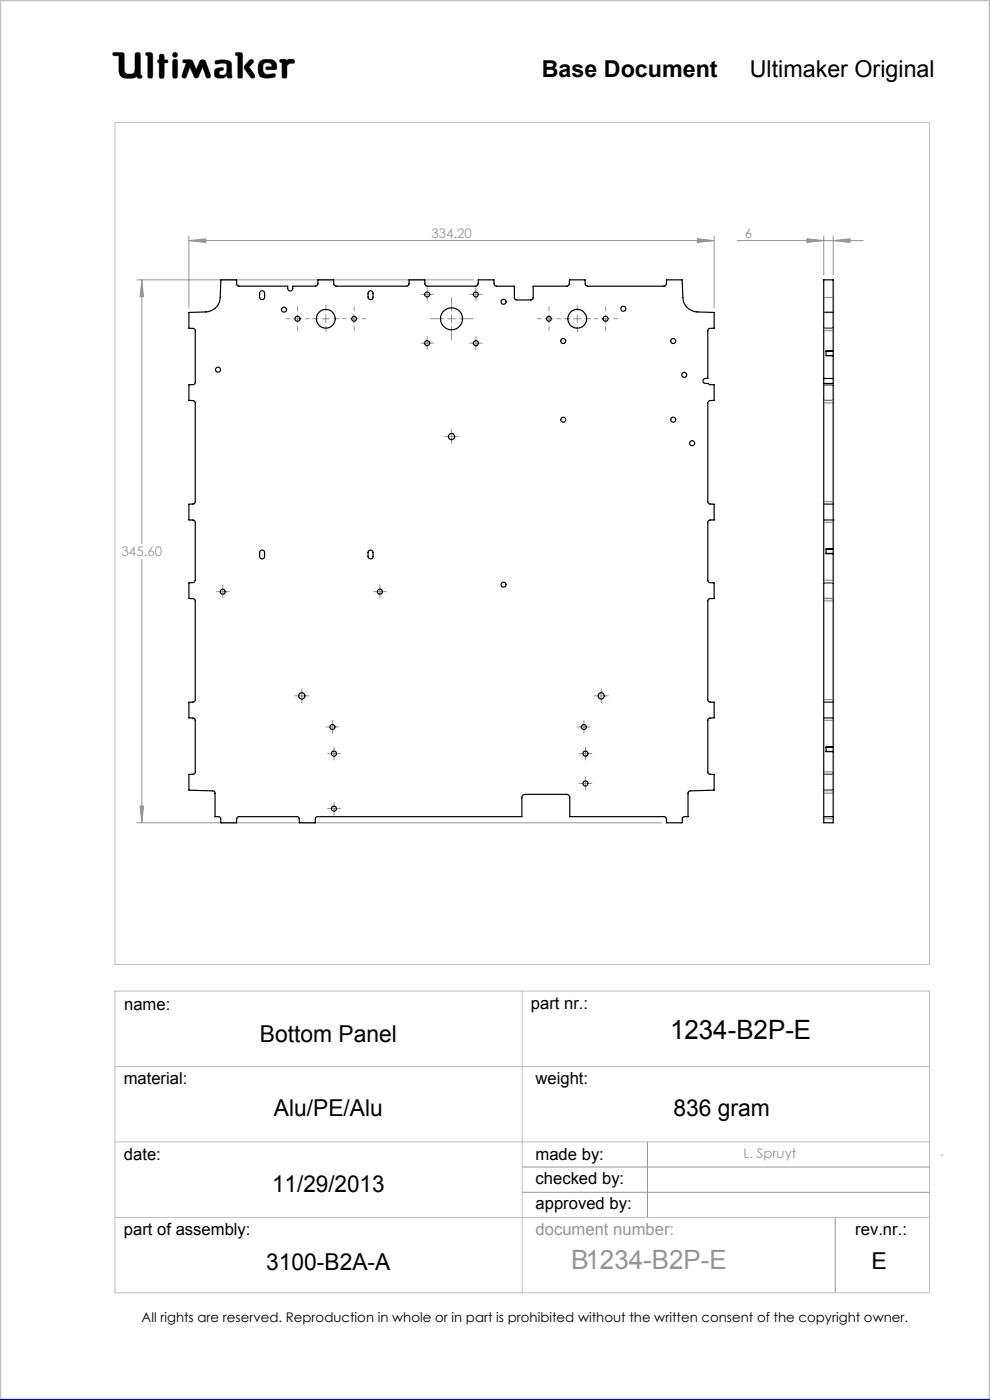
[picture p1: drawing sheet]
<svg xmlns="http://www.w3.org/2000/svg" width="210mm" height="297mm" viewBox="0 0 210 297" stroke-linecap="round" stroke-linejoin="round" font-family="sans-serif">
<g fill="none" stroke="#c0c0c0" stroke-width=".21">
<path d="M24 11.1h1.9l.4 .3 .2 3.9a1.51 1.51 0 0 0 2 0l.2-4a.77 .77 0 0 1 1 0l.1 4.6 .3 .1a.39 .39 0 0 1-.3 .6l-.6-.1-.1-.3a3.8 3.8 0 0 1-3 .3l-.6-.5-.2-.6-.1-3.6h-1a.39 .39 0 0 1-.3-.2 .39 .39 0 0 1 .1-.5zM31 11.1l1.2 .1 .2 .4-.1 4.8a.6 .6 0 0 1-.6 .2 .6 .6 0 0 1-.4-.5v-4.3l-.4-.1zM33.8 12.7v-1.1a.6 .6 0 0 1 .7-.1 .6 .6 0 0 1 .4 .5v.7h.6a.37 .37 0 0 1 0 .6l-.6 .1-.1 3.1a.6 .6 0 0 1-.6 .1 .6 .6 0 0 1-.4-.5v-2.7M33.8 12.7h.1M33.8 13.4h.1M33.8 15.7h.1M33.8 12.7h-.3l-.1 .3v.2l.4 .2M36.7 11.3l.4-.2 .4 .2 .2 .3-.2 .4-.4 .2-.4-.2-.1-.4zM36.8 12.6h.7l.2 .5v3l-.2 .5h-.7l-.2-.5v-3zM38.9 12.7h1.6l.5 .4 .6 1.6 .7-1.6 .5-.4 .6 .1 1.3 3.1-.1 .5a.53 .53 0 0 1-.5 .2 .53 .53 0 0 1-.4-.3l-.7-2-1 2.1-.4 .2-.4-.2-.9-2.1-.7 2a.54 .54 0 0 1-.5 .3 .54 .54 0 0 1-.5-.2v-.5l.9-2.5-.7-.2zM42.1 16.3h.1M45.6 12.9a3.7 3.7 0 0 1 3.4 .3l.1 .5 .1 2.7a.64 .64 0 0 1-1-.2l-.1-.1a1.93 1.93 0 0 1-2.5 .2 1.32 1.32 0 0 1 .4-1.8l1-.2 .3 .1 .1 .2v.3a.73 .73 0 0 0-.9 .8 .98 .98 0 0 0 1.4 0l.2-.6-.1-1.5a2.59 2.59 0 0 0-2 0l-.4-.2z"/>
<path d="M50 11.1l1.3 .1 .2 .4-.1 4.8a.57 .57 0 0 1-.6 .2 .57 .57 0 0 1-.4-.5v-4.3l-.4-.1zM52.9 12.8l.4-.2 .4 .1 .1 .4-1 1.1 1.2 1.6 .1 .5-.2 .3h-.4a5.9 5.9 0 0 1-1.7-2.2l.1-.6zM55 13.3a2.62 2.62 0 0 1 3.5-.1l.2 1.1-.1 .5h-2l-.2-.1v-.5l1.3-.1-.2-.5a1.24 1.24 0 0 0-1.6 .1l-.1 1.1 .2 .6 .8 .4 1.5-.2 .1 .1v.6a3.8 3.8 0 0 1-3.3-.1 3.2 3.2 0 0 1-.1-2.9zM56.6 14.8h.1M59.4 12.6h1.2l.3 .3a1.21 1.21 0 0 1 1.5-.2v.7l-.9 .1-.6 .4-.1 2.5a.6 .6 0 0 1-.6 .2 .6 .6 0 0 1-.4-.5v-2.8l-.5-.2zM24.4 26h172.8v178.6h-172.8zM24.4 210.3h172.8v63.9h-172.8zM110.8 210.3v63.9M24.4 226.3h172.8M24.4 242.2h172.8M24.4 258.3h172.8"/>
</g>
<g fill="none" stroke="#959595" stroke-width=".21">
<path d="M29.1 59.4h71.3M30.1 59.4l.3 3.5h-.7zM30.1 59.4v55.9M40.1 51l3.5-.3v.7zM40.1 51h111.4M40.1 50.1v15.2M147.9 50.7l3.6 .3-3.6 .4zM151.5 50.1v15.2M156.4 51h26.7M171.2 50.7l3.5 .3-3.5 .4zM174.7 50.1v8.2M176.7 51l3.6-.3v.7z"/>
<path d="M176.7 50.1v8.2M62.3 67.6h1.7M63.1 66.8v1.7M68.3 67.6h1.7M69.1 66.8v1.7M74.3 67.6h1.7M75.1 66.8v1.7M89.8 62.5h1.6M89.8 72.8h1.6M90.6 61.6v1.7M90.6 72v1.6M94.9 67.6h1.7"/>
<path d="M95.8 66.8v1.7M100.1 62.5h1.7M100.1 72.8h1.7M100.9 61.6v1.7M100.9 72v1.6M115.6 67.6h1.7M116.5 66.8v1.7M121.6 67.6h1.7M122.4 66.8v1.7M127.6 67.6h1.7M128.4 66.8v1.7M94.9 92.6h1.7"/>
<path d="M95.8 91.8v1.6M30.1 118.6v56M46.4 125.5h1.7M47.2 124.7v1.7M79.7 125.5h1.7M80.6 124.7v1.7M63.2 147.6h1.6M64 146.8v1.6M69.7 154.2h1.6M70 159.9h1.7M70.5 153.4v1.7M70.8 159v1.7"/>
<path d="M123 154.2h1.7M123.3 159.9h1.7M123.9 153.4v1.7M124.2 159v1.7M126.7 147.6h1.7M127.5 146.8v1.6M29.1 174.6h111.3M29.7 171h.7l-.3 3.6zM70 171.6h1.7M70.8 170.7v1.7M123.3 166.2h1.7M124.2 165.4v1.6"/>
<path d="M110.8 247.6h86.4M110.8 252.9h86.4M137.3 242.2v16.1M177.2 258.3v15.9M199.7 245h.3"/>
</g>
<path d="M0 297v-297h210v297" fill="none" stroke="#c0c0c0" stroke-width=".5"/>
<path d="M0 297h210" fill="none" stroke="#00f" stroke-width=".5"/>
<path d="M45.7 12.9l-.1 .5 .2 .2 1.2-.2 .9 .1 .2 .3-.1 1.4a.84 .84 0 0 1-.6 .7 .84 .84 0 0 1-.9-.3l.1-.4 .4-.2a.36 .36 0 0 0 .4-.4 .36 .36 0 0 0-.4-.3 1.23 1.23 0 0 0-1.6 1 1.07 1.07 0 0 0 .3 1.1 1.07 1.07 0 0 0 1.1 .2h.6l.3-.2a.28 .28 0 0 1 .4-.3 .28 .28 0 0 1 .2 .4 .57 .57 0 0 0 .6 .2 .57 .57 0 0 0 .3-.6l-.1-2.4a1.23 1.23 0 0 0-1.5-1zM50 11.1v.6l.4 .1v4.6l.3 .2h.5l.3-.3v-4.8l-.4-.4zM53 12.7l-1.2 1.3v.5l1.4 2 .6 .1 .2-.2v-.6l-1.2-1.6 1-.9v-.4l-.4-.3zM55.2 12.9a2.9 2.9 0 0 0 .1 3.4l.5 .2 1 .1 1.4-.2 .3-.2-.1-.5-.2-.1-1.4 .2-.6-.2-.3-.4-.1-.5a.99 .99 0 0 1 .7-1.3 .99 .99 0 0 1 1.2 .7l-1.2 .1-.2 .4 .3 .2h1.5a.51 .51 0 0 0 .6-.1 .51 .51 0 0 0 0-.6 1.62 1.62 0 0 0-2-1.5l-1.1 .1zM59.4 12.6l-.1 .6 .5 .1v3l.2 .3h.6l.3-.4v-2.3l.6-.4 .9-.1 .1-.5-.3-.3h-1l-.3 .3-.4-.3zM36.7 12.7l-.1 .3v3.4l.2 .2h.7l.2-.3v-3.4l-.2-.3zM36.6 11.6a.56 .56 0 0 0 1.1 0 .56 .56 0 0 0-1.1 0zM33.8 11.6v1.1l-.4 .2v.4l.4 .1v2.9l.2 .3h.5l.4-.4v-2.8l.7-.1 .1-.4-.3-.2h-.5v-.8l-.2-.4h-.6zM31 11.1l-.1 .6 .4 .1v4.5l.3 .3h.5l.3-.5v-4.7l-.4-.3zM38.8 12.7v.5l.7 .2-.9 2.5 .1 .6 .5 .1 .3-.2 .8-2.1 .9 2.1 .3 .2h.3l.3-.2 .9-2.1 .7 2.1 .6 .2 .4-.2v-.5l-1-2.8-.3-.4h-.7l-.3 .2-.8 1.8-.9-1.9-.4-.2zM24 11.2v.6h1.2v2.7a1.76 1.76 0 0 0 2.2 2.1h.9l.8-.4 .3 .4h.6l.2-.2-.1-.4-.3-.1v-4.4l-.4-.4h-.5l-.3 .4v3.4a.81 .81 0 0 1-1.1 .8h-.1a.86 .86 0 0 1-1-1.1l-.1-3.3-.4-.2z" fill-rule="evenodd" fill="#000"/>
<g fill="none" stroke="#959595" stroke-width=".21" stroke-dasharray="15.2 1.3 1.3 1.3">
<path d="M61.5 67.6h-.9M63.1 65.9v-.8M63.1 69.3v.8M64.8 67.6h.8M67.5 67.6h-1.2M69.1 65.9v-1.1M69.1 69.3v1.1M70.8 67.6h1.2M73.5 67.6h-.9M75.1 65.9v-.8M75.1 69.3v.8M76.8 67.6h.8"/>
<path d="M89.8 62.4h-.5M89.8 72.8h-.5M90.6 61.6v-.5M90.6 63.3v.5M90.6 71.9v-.5M90.6 73.6v.5M91.5 62.4h.5M91.5 72.8h.5M94.1 67.6h-2.8M95.8 65.9v-2.8M95.8 69.3v2.8M97.5 67.6h2.8"/>
<path d="M100.1 62.4h-.5M100.1 72.8h-.5M101 61.6v-.5M101 63.3v.5M101 71.9v-.5M101 73.6v.5M101.8 62.4h.5M101.8 72.8h.5M114.8 67.6h-.8M116.5 65.9v-.8M116.5 69.3v.8M118.1 67.6h.9"/>
<path d="M120.8 67.6h-1.2M122.5 65.9v-1.1M122.5 69.3v1.1M124.1 67.6h1.2M126.8 67.6h-.8M128.5 65.9v-.8M128.5 69.3v.8M130.1 67.6h.9M95 92.6h-.7M95.8 91.8v-.7M95.8 93.4v.7M96.6 92.6h.7"/>
<path d="M46.4 125.5h-.5M47.3 124.7v-.6M47.3 126.3v.6M48.1 125.5h.5M79.8 125.5h-.6M80.6 124.7v-.6M80.6 126.3v.6M81.4 125.5h.6M63.2 147.6h-.7M64 146.8v-.7M64 148.4v.7M64.9 147.6h.6"/>
<path d="M69.7 154.2h-.5M70 159.9h-.5M70.5 153.4v-.6M70.5 155v.6M70.9 159v-.5M71.4 154.2h.5M71.7 159.9h.5M123 154.2h-.5M123.4 159.9h-.6M123.9 153.4v-.6M123.9 155v.6M124.2 159v-.5"/>
<path d="M124.7 154.2h.5M125 159.9h.6M126.7 147.6h-.7M127.5 146.8v-.7M127.5 148.4v.7M128.4 147.6h.6M70 171.5h-.5M70.9 160.7v.5M70.9 170.7v-.5M70.9 172.4v.5M71.7 171.5h.5M123.4 166.2h-.6"/>
<path d="M124.2 160.7v.5M124.2 165.4v-.6M124.2 167v.6M125 166.2h.6"/>
</g>
<path d="M171.2 50.7l3.5 .3-3.5 .4zM176.7 51l3.6-.3v.7zM40.1 51l3.5-.3v.7zM147.9 50.7l3.6 .3-3.6 .4zM30.1 59.4l.3 3.5h-.7zM29.7 171h.7l-.3 3.6z" fill="#959595"/>
<g fill="none" stroke="#000" stroke-width=".25">
<path d="M46.8 59.4h3.4v1l.5 .3h10.3v.5a.53 .53 0 0 0 .6 .5 .53 .53 0 0 0 .5-.5v-.5h5l.3-.4 .1-.9h3.3v.9l.1 .3 .4 .1h15l.3-.1 .1-.3 .1-.9h3.3v.9l.2 .3 .3 .1h10.3l.5-.4 .1-.9h3.3v.9l.3 .4h4v2.5l.3 .4h3.2l.4-.1 .1-.3v-2.5h7.2l.4-.3 .1-1h3.3v.9l.2 .3 .3 .1h16.3l.4-.4 .1-.9h3.3l.2 4.3a3.1 3.1 0 0 0 3 2.5l3.6 .1v3.3l-1 .1-.4 .4v10.2h-.7l-.3 .5 .3 .5h.8l.3 .3h1v3.3l-1.1 .2-.3 .3v21.1l.4 .4 1 .1v3.3h-.9l-.5 .4v12.5l.3 .3 1.1 .1v3.4h-1l-.4 .4v21.1l.3 .4 1.1 .1v3.3h-1l-.4 .4v11.2l.4 .3 1 .1v3.3l-5.3 .2-.3 .4v5h-.7a.43 .43 0 0 0-.5 .5v.9h-3.3l-.1-1-.4-.4h-20v-4.2l-.3-.4-9.2-.1a.66 .66 0 0 0-.7 .7v4h-43.3a.43 .43 0 0 0-.5 .5v.9h-3.4v-1l-.4-.4h-12.4a.43 .43 0 0 0-.5 .5v.9h-3.4l-.1-1.2-1.1-.2v-5l-.2-.4-5.3-.2v-3.3l.9-.1 .4-.3v-11.2l-.4-.4h-.9v-3.3l1-.1 .3-.4v-21.1l-.4-.4h-.9v-3.4h.9l.4-.4v-12.5l-.5-.4h-.8v-3.3l.9-.1 .4-.4v-21.1l-.4-.4-.9-.1v-3.3h.9l.4-.4v-11.1l-.4-.4-.9-.1v-3.3l3.6-.1a3.1 3.1 0 0 0 3-3.1zM55.2 61.8a.52 .52 0 0 1 .6-.1 .52 .52 0 0 1 .3 .5v.8a.53 .53 0 0 1-.5 .6 .53 .53 0 0 1-.5-.6v-.8zM78.2 61.8a.52 .52 0 0 1 .6-.1 .52 .52 0 0 1 .3 .5v.8a.53 .53 0 0 1-.5 .6 .53 .53 0 0 1-.5-.6v-.8zM174.7 66.3h2M174.7 69.6h2M175.2 74.5h1.5M175.2 75.4h1.5M176.7 74.5v-15.1h-2v20.9M176.7 74.5v.9M176.7 75.4v4.9M176.7 74.5h-1.5v1h1.5M174.7 85v25.3"/>
<path d="M174.7 81.3v.3M174.7 80.3v1M174.7 81.6v3.4M174.7 81.6h2M174.7 84.9h2M174.7 81.3h2M174.7 80.3h2M176.7 85v25.3M176.7 81.3v.3M176.7 80.3v1M176.7 81.6v3.4M55.2 116.8l.4-.1a.49 .49 0 0 1 .5 .5v.8a.53 .53 0 0 1-.5 .6 .53 .53 0 0 1-.5-.6v-.8z"/>
<path d="M78.2 116.8l.4-.1a.49 .49 0 0 1 .5 .5v.8a.53 .53 0 0 1-.5 .6 .53 .53 0 0 1-.5-.6v-.8zM174.7 110.3h.1M174.7 110.3v38.6M174.7 107h2M174.7 110.3h2M175.2 117.4h1.5M175.2 116.5h1.5M176.7 110.3h.1M176.7 110.3v6.2M176.7 117.4v31.5M176.7 116.5v.9M176.7 116.4h-1.5v1.1h1.5"/>
<path d="M174.7 127h2M174.7 123.6h2M174.7 152.3v20.9M174.7 148.9v3.4M174.7 149h2M174.7 152.3h2M175.2 158.5h1.5M175.2 159.4h1.5M176.7 152.3v6.2M176.7 159.4v13.8M176.7 158.5v.9M176.7 148.9v3.4"/>
<path d="M176.7 158.5h-1.5v1h1.5M174.7 173.2v1.4h2v-1.4M174.7 164.3h2M174.7 167.6h2M174.7 173.2h2"/>
<circle cx="46.2" cy="78.4" r=".54"/>
<circle cx="60.2" cy="65.7" r=".54"/>
<circle cx="63.1" cy="67.6" r=".54"/>
<circle cx="69.1" cy="67.6" r="2.01"/>
<circle cx="75.1" cy="67.6" r=".51"/>
<circle cx="90.6" cy="72.8" r=".53"/>
<circle cx="90.6" cy="62.5" r=".53"/>
<circle cx="95.8" cy="67.6" r="2.33"/>
<circle cx="100.9" cy="72.8" r=".53"/>
<circle cx="100.9" cy="62.5" r=".53"/>
<circle cx="106.8" cy="64" r=".54"/>
<circle cx="116.4" cy="67.6" r=".51"/>
<circle cx="119.5" cy="72.3" r=".53"/>
<circle cx="122.4" cy="67.6" r="2.01"/>
<circle cx="128.5" cy="67.6" r=".54"/>
<circle cx="132.2" cy="65.5" r=".53"/>
<circle cx="142.8" cy="72.4" r=".54"/>
<circle cx="145.1" cy="79.5" r=".53"/>
<circle cx="95.8" cy="92.6" r=".67"/>
<circle cx="119.5" cy="89" r=".52"/>
<circle cx="142.8" cy="89" r=".53"/>
<circle cx="146.8" cy="94" r=".54"/>
<circle cx="47.2" cy="125.5" r=".54"/>
<circle cx="80.6" cy="125.5" r=".54"/>
<circle cx="106.8" cy="124" r=".54"/>
<circle cx="64" cy="147.6" r=".67"/>
<circle cx="70.5" cy="154.2" r=".54"/>
<circle cx="70.8" cy="159.9" r=".54"/>
<circle cx="123.9" cy="154.2" r=".54"/>
<circle cx="124.2" cy="159.9" r=".54"/>
<circle cx="127.5" cy="147.6" r=".67"/>
<circle cx="70.8" cy="171.5" r=".53"/>
<circle cx="124.2" cy="166.2" r=".53"/>
</g>
<g fill="none" stroke="#808080" stroke-width=".21" stroke-dasharray="6.3 1.3 1.3 1.3 1.3 1.3">
<path d="M174.8 70.1h2M176.8 66.2h-2M176.8 69.6h-2M176.8 63.1h-2M174.8 81.6h2M174.8 85.5h2M176.8 85h-2M174.8 106.9h2M174.8 110.8h2M176.8 110.3h-2M176.8 106.4h-2M174.8 123.6h2"/>
<path d="M174.8 127.5h2M176.8 127h-2M176.8 123.1h-2M174.8 148.9h2M174.8 152.8h2M176.8 152.3h-2M176.8 148.4h-2M174.8 167.7h2M174.8 164.2h2M174.8 168.3h2M174.8 173.7h2M176.8 163.7h-2"/>
<path d="M176.8 167.8h-2"/>
</g>
<text font-size="5.6" x="142.1" y="220.5">1234-B2P-E</text>
<text font-size="5.6" fill="#959595" x="121.1" y="269.2">B1234-B2P-E</text>
<g font-size="4.9">
<text x="114.9" y="16.4">Base Document</text>
<text x="159" y="16.4">Ultimaker Original</text>
<text x="55.1" y="221">Bottom Panel</text>
<text x="58.1" y="236.8">Alu/PE/Alu</text>
<text x="142.8" y="236.8">836 gram</text>
<text x="57.7" y="252.8">11/29/2013</text>
<text x="56.5" y="269.4">3100-B2A-A</text>
<text x="184.9" y="269.2">E</text>
</g>
<g font-size="3.5">
<text x="26.3" y="214.2">name:</text>
<text x="112.6" y="214.1">part nr.:</text>
<text x="26.2" y="230">material:</text>
<text x="113.6" y="230">weight:</text>
<text x="26.3" y="246.1">date:</text>
<text x="113.6" y="246.1">made by:</text>
<text x="113.6" y="251.1">checked by:</text>
<text x="113.6" y="256.4">approved by:</text>
<text x="26.3" y="262.1">part of assembly:</text>
<text x="181.4" y="262">rev.nr.:</text>
</g>
<text font-size="3.5" fill="#959595" x="113.6" y="261.9">document number:</text>
<g font-size="2.8" fill="#959595">
<text x="91.5" y="50.4">334.20</text>
<text x="158" y="50.4">6</text>
<text x="25.8" y="118">345.60</text>
<text x="157.7" y="245.6">L. Spruyt</text>
</g>
<text font-size="2.8" x="30" y="280.4">All rights are reserved. Reproduction in whole or in part is prohibited without the written consent of the copyright owner.</text>
</svg>
